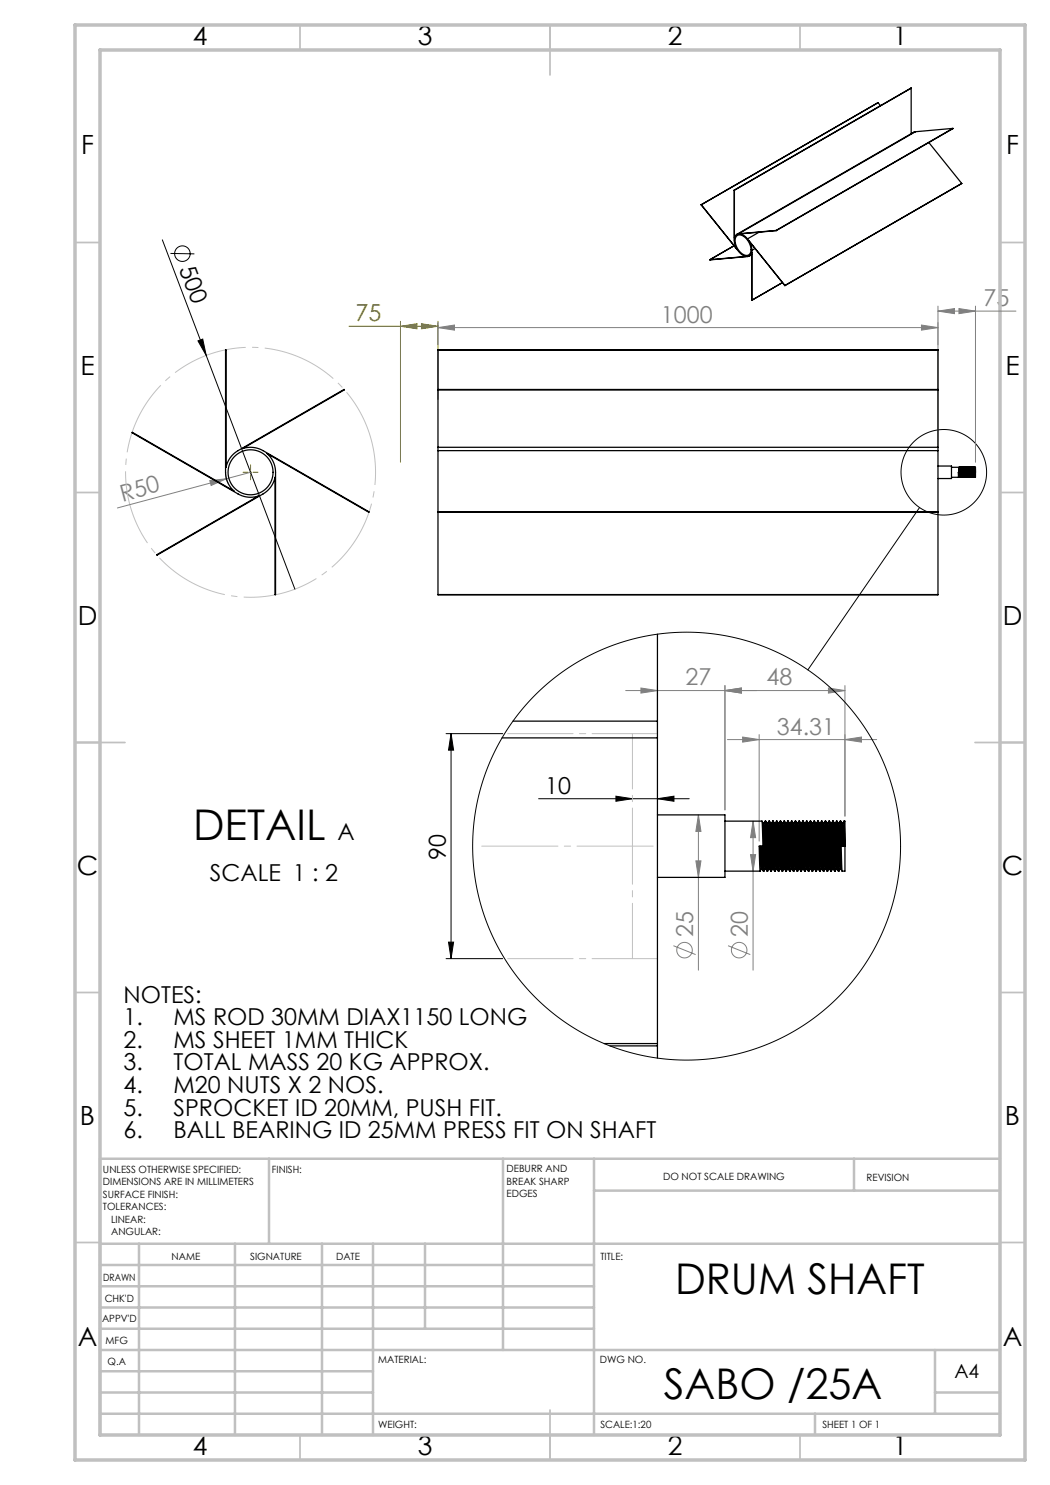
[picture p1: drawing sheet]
<svg xmlns="http://www.w3.org/2000/svg" width="210mm" height="297mm" viewBox="0 0 210 297" stroke-linecap="round" stroke-linejoin="round" font-family="sans-serif">
<g fill="none" stroke="#000" stroke-width=".2">
<path d="M32.5 48l26.5 69.8M34.1 50.7l4.8 .1M39.6 68.2l.9-.4 .7 3.3zM183.9 101.5l-22.3 32.5M89.2 146.7h11.3M90.2 146.7l.5 3.3h-1zM90.2 146.7v45M107.7 159.7h30.1M123.2 159.2l3.3 .5-3.3 .6zM131.5 159.7l3.3-.5v1.1zM89.2 191.7h11.3M89.7 188.4h1l-.5 3.3z"/>
<circle cx="36.5" cy="50.7" r="1.56"/>
<circle cx="188.8" cy="94.5" r="8.6"/>
</g>
<g fill="none" stroke="#808080" stroke-width=".2">
<path d="M87.6 65.5l3.3-.5v1zM87.6 64.5v4.5M87.6 65.5h100M184.3 65l3.3 .5-3.3 .5zM187.6 62.2l3.3-.5v1zM187.6 61.2v27.9M187.6 62.2h15.6M191.8 61.7l3.3 .5-3.3 .5zM195.1 61.2v31.3M42 96.1l3.3-.3-3.1 1.3zM45.1 94.4l.1 1.2 .4 1.1M50.1 94.5l-26.6 7.1"/>
<path d="M125.1 138.1h43.9M128.2 137.6l3.3 .5-3.3 .5zM131.5 137.1v9.5M145 138.1l3.3-.5v1zM145 137.1v24.9M165.7 137.6l3.3 .5-3.3 .5zM169 137.1v26.1M145.5 147.9h29.8M148.5 147.4l3.3 .5-3.3 .5zM151.8 146.9v21.3M169 147.9l3.3-.5v1zM139.2 172.2h1l-.5 3.3z"/>
<path d="M139.7 163l.5 3.3h-1zM139.7 163v31M150.1 170.9h1l-.5 3.3zM150.6 164.2l.5 3.3h-1zM150.6 164.2v29.8M134.7 189.1l4.4 1.8M145.6 189.1l4.5 1.8"/>
<circle cx="136.9" cy="190" r="1.56"/>
<circle cx="147.8" cy="190" r="1.56"/>
</g>
<path d="M74 87.1a25 25 0 0 0-41.8-10 25 25 0 0 0 11.4 41.5 25 25 0 0 0 30.8-30.1l-.4-1.4" fill="none" stroke="#c0c0c0" stroke-width=".2" stroke-dasharray="15.2 1.3 1.3 1.3" stroke-dashoffset="5.3" stroke-linecap="butt"/>
<path d="M69.8 65.3h17.8M80.1 65.3l3.3-.6v1.1zM80.1 64.3v28.2M84.3 64.7l3.3 .6-3.3 .5zM87.6 64.3v15.6M49.9 94.5h.5M50.1 94.2v.5" fill="none" stroke="#808000" stroke-width=".2"/>
<path d="M49.6 94.5h-1M50.1 94v-1M50.1 95v1M50.6 94.5h1" fill="none" stroke="#808000" stroke-width=".2" stroke-dasharray="15.2 1.3 1.3 1.3"/>
<path d="M131.5 169.2h-36" fill="none" stroke="#c0c0c0" stroke-width=".2" stroke-dasharray="15.2 1.3 1.3 1.3" stroke-dashoffset="-.8"/>
<path d="M131.5 146.7h-30M131.5 191.7h-30" fill="none" stroke="#c0c0c0" stroke-width=".2" stroke-dasharray="15.2 1.3 1.3 1.3" stroke-dashoffset="2.2"/>
<path d="M126.5 146.7v45" fill="none" stroke="#c0c0c0" stroke-width=".2" stroke-dasharray="15.2 1.3 1.3 1.3" stroke-dashoffset="4.2"/>
<g fill="none" stroke="#c0c0c0" stroke-width=".35">
<path d="M60 5v5M110 5v10M160 5v5M15 48.5h5M200 48.5h5M15 98.5h5M200 98.5h5M15 148.5h10M195 148.5h10M15 198.5h5M200 198.5h5M15 248.5h5"/>
<path d="M200 248.5h5M60 287v5M110 282v10M160 287v5"/>
</g>
<g fill="none" stroke="#c0c0c0" stroke-width=".5">
<path d="M53.8 231.8v17M100.6 231.8v38.2M118.8 231.8v55.2M118.8 238.1h81.2M170.8 231.8v6.3M200 231.8h-180v55.2M20 248.8h180M20 257.3h98.8M20 253h98.8M27.8 248.8v38.2M47 248.8v38.2M64.4 248.8v38.2"/>
<path d="M74.6 248.8v38.2M85 248.8v17M20 265.8h98.8M20 261.5h98.8M20 278.5h54.6M20 274.3h54.6M20 270h180M187 278.5h13M187 270v12.8M20 282.8h180M163 282.8v4.2"/>
</g>
<path d="M15 5h190v287h-190zM20 10h180v277h-180z" fill="none" stroke="#c0c0c0" stroke-width=".7"/>
<g fill="#000">
<path d="M39.6 68.2l.9-.4 .7 3.3z"/>
<path d="M90.2 146.7l.5 3.3h-1zM89.7 188.4h1l-.5 3.3z"/>
<path d="M123.2 159.2l3.3 .5-3.3 .6zM131.5 159.7l3.3-.5v1.1z"/>
</g>
<path d="M80.1 65.3l3.3-.6v1.1zM84.3 64.7l3.3 .6-3.3 .5z" fill="#808000"/>
<g fill="#808080">
<path d="M42 96.1l3.3-.3-3.1 1.3z"/>
<path d="M145 138.1l3.3-.5v1zM128.2 137.6l3.3 .5-3.3 .5zM169 147.9l3.3-.5v1zM148.5 147.4l3.3 .5-3.3 .5z"/>
<path d="M145 138.1l3.3-.5v1zM165.7 137.6l3.3 .5-3.3 .5z"/>
<path d="M139.7 163l.5 3.3h-1zM139.2 172.2h1l-.5 3.3zM150.6 164.2l.5 3.3h-1zM150.1 170.9h1l-.5 3.3z"/>
<path d="M187.6 62.2l3.3-.5v1zM191.8 61.7l3.3 .5-3.3 .5z"/>
<path d="M87.6 65.5l3.3-.5v1zM184.3 65l3.3 .5-3.3 .5z"/>
</g>
<g fill="none" stroke="#000" stroke-width=".25">
<path d="M182.2 17.6l-35.4 20.4M182.2 17.6l-35.3 20.5M182.2 17.6v9.1M146.9 38.1v9.5l.3-.6 .5-.2M146.9 38.1v10.1l.1 .7 .4 1-7.1-8.9M175.6 20.5h.1M175.6 20.5l-35.4 20.4M175.6 20.5l.5 .6M183.1 26.3l-35.7 20.6M183.1 26.3l-35.4 20.5M185.8 28.5l6.5 8.2M190.6 25.7l-35.4 20.4"/>
<path d="M190.6 25.7l-7.5 .6M192.3 36.7l-35.3 20.4M192.3 36.7h.1M140.3 41l7.6 9.4 .5 .6 .8 .3-7.2 .6M146.8 49.2l-4.8 2.7M147.4 47.2a1.71 1.71 0 0 1 2.2 1 2.12 2.12 0 0 1 .1 2.8 2.29 2.29 0 0 1-2.5-1.9l-.2-1.2zM149.5 47.8l7.5 9.3-7.2-8.9 .4 .9 .2 1M150.3 50.9l-.4 .3M150.4 50.1v10l-.1-9.7-.3 .7-.4 .2-7.6 .6M151 49.7l-.6 .4M151.8 46.4l-2.3 1.4M155.2 46.1h.1"/>
<path d="M155.2 46.1l-7.5 .7M155.2 46.1l-7.1 .7 .7 .3 .7 .7M156.5 56.5l-6.1 3.6M87.6 77.9v.1M87.6 70h100M87.6 77.9h100M87.6 70v7.9M87.6 78v11.5M87.6 78h100M187.6 77.9v.1M187.6 70v7.9M187.6 78v11.5"/>
<path d="M26.4 86.5l20.4 11.7a5 5 0 0 1-1.7-3.7l.1-24.5v23.5a5 5 0 0 1 2.4-3.4l21.3-12.2-20.4 11.8a5 5 0 0 1 4.1 .4l21.2 12.3-20.4-11.7a5 5 0 0 1 1.7 3.8v24.5l-.1-23.5a5 5 0 0 1-2.4 3.3l-21.2 12.2 20.3-11.8a5 5 0 0 1-4.1-.4zM87.6 89.5v.6M87.6 89.5h100M87.6 90.1h100M87.6 90.1v12.3M187.6 93.2h2.7v2.5h-2.7M187.6 89.5v.6M187.6 90.1v12.3M190.3 95.5h1.4M190.3 93.5h1.5M191.7 95.5v-1h.1v1M191.7 94.5v.9"/>
<path d="M191.7 95.4l.1 .1M191.7 94.5l.1 .9M191.7 95.4v.1M191.8 93.5l.1 2M191.8 93.5h.1M191.8 93.5l.1 1.9M191.8 95.5h.1M191.9 93.5v1.9M191.9 95.4l.1 .1M191.9 95.4v.1M191.9 93.5h.1M191.9 93.5l.1 2"/>
<path d="M192 93.5h.1M192 93.5v1.9M192 95.5h.1M192 93.5l.1 1.9M192 95.4l.1 .1M192 95.4v.1M192.1 93.5h-.1M192.1 93.5v2M192.1 93.5h.1M192.1 93.5l.1 2M192.1 93.5l.1 1.9M192.1 95.5h.1"/>
<path d="M192.2 93.5v1.9M192.2 95.4l.1 .1M192.2 95.4v.1M192.2 93.5h.1M192.2 93.5l.1 2M192.3 93.5h.1M192.3 93.5v1.9M192.3 95.5h.1M192.3 93.5l.1 1.9M192.3 95.4l.1 .1M192.3 95.4v.1M192.4 93.5v2"/>
<path d="M192.4 93.5h-.1M192.4 93.5h.1M192.4 93.5l.1 2M192.4 93.5l.1 1.9M192.4 95.5h.1M192.5 93.5v1.9M192.5 95.4l.1 .1M192.5 95.4v.1M192.5 93.5h.1M192.5 93.5l.1 2M192.6 93.5h.1M192.6 93.5v1.9"/>
<path d="M192.6 95.5h.1M192.6 93.5l.1 1.9M192.6 95.4l.1 .1M192.6 95.4v.1M192.7 93.5h-.1M192.7 93.5v2M192.7 93.5h.1M192.7 93.5l.1 2M192.7 93.5l.1 1.9M192.7 95.5h.1M192.8 93.5v1.9M192.8 95.4l.1 .1"/>
<path d="M192.8 95.4v.1M192.8 93.5h.1M192.8 93.5l.1 2M192.9 93.5h.1M192.9 93.5v1.9M192.9 95.5h.1M192.9 93.5l.1 1.9M192.9 95.4l.1 .1M192.9 95.4v.1M193 93.5h-.1M193 93.5v2M193 93.5h.1"/>
<path d="M193 93.5l.1 2M193 93.5l.1 1.9M193 95.5h.1M193.1 93.5v1.9M193.1 95.4l.1 .1M193.1 95.4v.1M193.1 93.5l.1 2M193.1 93.5h.1M193.2 93.5h.1M193.2 93.5v1.9M193.2 95.5h.1M193.2 93.5l.1 1.9"/>
<path d="M193.2 95.4l.1 .1M193.2 95.4v.1M193.3 93.5h-.1M193.3 93.5v2M193.3 93.5h.1M193.3 93.5l.1 2M193.3 93.5l.1 1.9M193.3 95.5h.1M193.4 93.5v1.9M193.4 95.4l.1 .1M193.4 95.4v.1M193.4 93.5h.1"/>
<path d="M193.4 93.5l.1 2M193.5 93.5h.1M193.5 93.5v1.9M193.5 95.5h.1M193.5 93.5l.1 1.9M193.5 95.4l.1 .1M193.5 95.4v.1M193.6 93.5h-.1M193.6 93.5v2M193.6 93.5h.1M193.6 93.5l.1 2M193.6 93.5l.1 1.9"/>
<path d="M193.6 95.5h.1M193.7 93.5v1.9M193.7 95.4l.1 .1M193.7 95.4v.1M193.7 93.5h.1M193.7 93.5l.1 2M193.8 93.5h.1M193.8 93.5v1.9M193.8 95.5h.1M193.8 93.5l.1 1.9M193.8 95.4l.1 .1M193.8 95.4v.1"/>
<path d="M193.9 93.5v2M193.9 93.5h-.1M193.9 93.5h.1M193.9 93.5l.1 2M193.9 93.5l.1 1.9M193.9 95.5h.1M194 93.5v1.9M194 95.4l.1 .1M194 95.4v.1M194 93.5h.1M194 93.5l.1 2M194.1 93.5h.1"/>
<path d="M194.1 93.5v1.9M194.1 95.5h.1M194.1 93.5l.1 1.9M194.1 95.4l.1 .1M194.1 95.4v.1M194.2 93.5h-.1M194.2 93.5v2M194.2 93.5h.1M194.2 93.5l.1 2M194.2 93.5l.1 1.9M194.2 95.5h.1M194.3 93.5v1.9"/>
<path d="M194.3 95.4l.1 .1M194.3 95.4v.1M194.3 93.5h.1M194.3 93.5l.1 2M194.4 93.5h.1M194.4 93.5v1.9M194.4 95.5h.1M194.4 93.5l.1 1.9M194.4 95.4l.1 .1M194.4 95.4v.1M194.5 93.5h-.1M194.5 93.5v2"/>
<path d="M194.5 93.5h.1M194.5 93.5l.1 2M194.5 93.5l.1 1.9M194.5 95.5h.1M194.6 93.5v1.9M194.6 95.4l.1 .1M194.6 95.4v.1M194.6 93.5l.1 2M194.6 93.5h.1M194.7 93.5h.1M194.7 93.5v1.9M194.7 95.5h.1"/>
<path d="M194.7 93.5l.1 1.9M194.7 95.4l.1 .1M194.7 95.4v.1M194.8 93.5h-.1M194.8 93.5v2M194.8 93.5h.1M194.8 93.5l.1 2M194.8 93.5l.1 1.9M194.8 95.5h.1M194.9 93.5v1.9M194.9 95.4l.1 .1M194.9 95.4v.1"/>
<path d="M194.9 93.5h.1M194.9 93.5l.1 2M194.9 93.5l.1 1h.1M195 93.5h.1M195 93.5v1M195.1 93.5h-.1M195.1 93.5v1M195.1 94.5v.3a.41 .41 0 0 1-.1 .7M87.6 102.4h.1M87.6 118.9h100M87.6 102.4h100M87.6 102.4v16.5"/>
<path d="M187.6 102.4h.1M187.6 102.4v16.5M131.5 126.8v17.4M100.4 147.6h31.1M102.6 144.2h28.9M131.5 144.2v3.4M131.5 147.6v61.1M131.5 163h13.5v12.5h-13.5M145 174.2h7M145 164.2h7.4M152.1 169.2l.2 4.6M152.3 173.8h.1"/>
<path d="M152.3 169.2l.1 4.6M152.4 164.2l.4 10 .2-.4M152.4 164.2l.2 .4M152.4 173.8l.3 .4-.2-5h-.7l.2 5 .3-.4M152.6 164.6h.2M152.6 164.7l.4 9.1M152.7 174.2h.1M152.8 164.6l.4 9.2M153 173.8h.2M153 164.3l.4 9.9-.2-.4M153 164.2l-.2 .4M153.1 164.2h.1"/>
<path d="M153.1 164.2l.4 10 .3-.4M153.1 164.2l.3 .4M153.4 164.6h.2M153.4 164.7l.4 9.1M153.4 174.2h.1M153.6 164.6l.3 9.2M153.8 173.8h.1M153.8 164.3l.2 3.6a31.1 31.1 0 0 0 .3 6.3M153.8 164.2l-.2 .4M153.8 164.2h.1M153.9 164.2l.4 10 .2-.4M153.9 164.2l.2 .4"/>
<path d="M153.9 173.8l.3 .4M154.1 164.6h.2M154.1 164.7l.4 9.1M154.3 164.6l.4 9.2M154.5 173.8h.2M154.5 164.3l.4 9.9-.2-.4M154.5 164.2l-.2 .4M154.6 164.2h.1M154.6 164.2l.4 10 .3-.4M154.6 164.2l.3 .4M154.9 164.6h.2M154.9 164.7l.4 9.1"/>
<path d="M154.9 174.2h.1M155.1 164.6l.3 9.2M155.3 173.8h.1M155.3 164.3l.4 9.9-.3-.4M155.3 164.2l-.2 .4M155.3 164.2h.1M155.4 164.2l.4 10 .2-.4M155.4 164.2l.2 .4M155.6 164.6h.2M155.6 164.7l.4 9.1M155.7 174.2h.1M155.8 164.6l.4 9.2"/>
<path d="M156 173.8h.2M156 164.3l.4 9.9-.2-.4M156 164.2l-.2 .4M156.1 164.2h.1M156.1 164.2l.4 10 .3-.4M156.1 164.2l.3 .4M156.4 164.6h.2M156.4 164.7l.4 9.1M156.4 174.2h.1M156.6 164.6l.3 9.2M156.8 173.8h.1M156.8 164.3l.4 9.9-.3-.4"/>
<path d="M156.8 164.2l-.2 .4M156.8 164.2h.1M156.9 164.2l.4 10 .2-.4M156.9 164.2l.2 .4M157.1 164.6h.2M157.1 164.7l.4 9.1M157.2 174.2h.1M157.3 164.6l.4 9.2M157.5 173.8h.2M157.5 164.3l.2 3.6a31 31 0 0 0 .3 6.3M157.5 164.2l-.2 .4M157.6 164.2h.1"/>
<path d="M157.6 164.2l.4 10 .3-.4M157.6 164.2l.3 .4M157.7 173.8l.2 .4M157.9 164.6h.2M157.9 164.7l.4 9.1M158.1 164.6l.3 9.2M158.3 173.8h.1M158.3 164.3l.2 3.6a31 31 0 0 0 .3 6.3M158.3 164.2l-.2 .4M158.3 164.2h.1M158.4 164.2l.4 10 .2-.4M158.4 164.2l.2 .4"/>
<path d="M158.4 173.8l.3 .4M158.6 164.6h.2M158.6 164.7l.4 9.1M158.8 164.6l.4 9.2M159 173.8h.2M159 164.3l.4 9.9-.2-.4M159 164.2l-.2 .4M159.1 164.2h.1M159.1 164.2l.4 10 .3-.4M159.1 164.2l.3 .4M159.4 164.6h.2M159.4 164.7l.4 9.1"/>
<path d="M159.4 174.2h.1M159.6 164.6l.3 9.2M159.8 173.8h.1M159.8 164.3l.4 9.9-.3-.4M159.8 164.2l-.2 .4M159.8 164.2h.1M159.9 164.2l.4 10 .2-.4M159.9 164.2l.2 .4M160.1 164.6h.2M160.1 164.7l.4 9.1M160.2 174.2h.1M160.3 164.6l.4 9.2"/>
<path d="M160.5 173.8h.2M160.5 164.3l.4 9.9-.2-.4M160.5 164.2l-.2 .4M160.6 164.2h.1M160.6 164.2l.4 10 .3-.4M160.6 164.2l.3 .4M160.9 164.6h.2M160.9 164.7l.4 9.1M160.9 174.2h.1M161.1 164.6l.3 9.2M161.3 173.8h.1M161.3 164.3l.4 9.9-.3-.4"/>
<path d="M161.3 164.2l-.2 .4M161.3 164.2h.1M161.4 164.2l.4 10 .2-.4M161.4 164.2l.2 .4M161.6 164.6h.2M161.6 164.7l.4 9.1M161.7 174.2h.1M161.8 164.6l.4 9.2M162 173.8h.2M162 164.3l.2 3.6a31 31 0 0 0 .3 6.3M162 164.2l-.2 .4M162.1 164.2h.1"/>
<path d="M162.1 164.2l.4 10 .3-.4M162.1 164.2l.3 .4M162.2 173.8l.2 .4M162.4 164.6h.2M162.4 164.7l.4 9.1M162.6 164.6l.3 9.2M162.8 173.8h.1M162.8 164.3l.4 9.9-.3-.4M162.8 164.2l-.2 .4M162.8 164.2h.1M162.9 164.2l.4 10 .2-.4M162.9 164.2l.2 .4"/>
<path d="M163.1 164.6h.2M163.1 164.7l.4 9.1M163.2 174.2h.1M163.3 164.6l.4 9.2M163.5 173.8h.2M163.5 164.2l-.2 .4M163.5 164.3l.4 9.9-.2-.4M163.6 164.2h.1M163.6 164.2l.4 10 .3-.4M163.6 164.2l.3 .4M163.9 164.6h.2M163.9 164.7l.4 9.1"/>
<path d="M163.9 174.2h.1M164.1 164.6l.3 9.2M164.3 173.8h.1M164.3 164.2l-.2 .4M164.3 164.3l.4 9.9-.3-.4M164.3 164.2h.1M164.4 164.2l.4 10 .2-.4M164.4 164.2l.2 .4M164.6 164.6h.2M164.6 164.7l.4 9.1M164.7 174.2h.1M164.8 164.6l.4 9.2"/>
<path d="M165 173.8h.2M165 164.2l-.2 .4M165 164.3l.4 9.9-.2-.4M165.1 164.2h.1M165.1 164.2l.4 10 .3-.4M165.1 164.2l.3 .4M165.4 164.6h.2M165.4 164.7l.4 9.1M165.4 174.2h.1M165.6 164.6l.3 9.2M165.8 173.8h.1M165.8 164.2l-.2 .4"/>
<path d="M165.8 164.3l.2 3.6a31 31 0 0 0 .3 6.3M165.8 164.2h.1M165.9 164.2l.4 10 .2-.4M165.9 164.2l.2 .4M165.9 173.8l.3 .4M166.1 164.6h.2M166.1 164.7l.4 9.1M166.3 164.6l.4 9.2M166.5 173.8h.2M166.5 164.2l-.2 .4M166.5 164.3l.2 3.6a31 31 0 0 0 .3 6.3M166.6 164.2h.1"/>
<path d="M166.6 164.2l.4 10 .3-.4M166.6 164.2l.3 .4M166.7 173.8l.2 .4M166.9 164.6h.2M166.9 164.7l.4 9.1M167.1 164.6l.3 9.2M167.3 173.8h.1M167.3 164.2l-.2 .4M167.3 164.3l.4 9.9-.3-.4M167.3 164.2h.1M167.4 164.2l.4 10 .2-.4M167.4 164.2l.2 .4"/>
<path d="M167.6 164.6h.2M167.6 164.7l.4 9.1M167.7 174.2h.1M167.8 164.6l.4 9.2M168 173.8h.2M168 164.2l-.2 .4M168 164.3l.4 9.9-.2-.4M168.1 164.2h.1M168.1 164.2l.2 5h.7M168.1 164.2l.3 .4M168.4 164.6h.2M168.4 164.7l.2 4.5"/>
<path d="M168.6 164.6l.2 4.6M168.8 164.2l-.2 .4M168.8 164.3l.2 4.9M168.8 164.2h.2v5M169 169.2v5h-.6M120.8 208.7h10.7M122 209.2h9.5M131.5 208.7v.5M131.5 209.2v2.4"/>
<circle cx="50.1" cy="94.5" r="4.5"/>
</g>
<circle cx="137.3" cy="169.2" r="42.8" fill="none" stroke="#000" stroke-width=".2"/>
<g font-size="8.5">
<text x="38.6" y="168">DETAIL</text>
<text x="135" y="258.8">DRUM SHAFT</text>
<text x="132.8" y="279.7">SABO /25A</text>
</g>
<g font-size="5.3">
<text x="38.5" y="9">4</text>
<text x="83.5" y="9">3</text>
<text x="133.6" y="9">2</text>
<text x="178.6" y="9">1</text>
<text x="16.2" y="30.7">F</text>
<text x="201.2" y="30.7">F</text>
<text x="16.1" y="75">E</text>
<text x="201.1" y="75">E</text>
<text x="15.5" y="125">D</text>
<text x="200.5" y="125">D</text>
<text x="15.4" y="175">C</text>
<text x="200.4" y="175">C</text>
<text x="16" y="225">B</text>
<text x="201" y="225">B</text>
<text x="15.5" y="269.2">A</text>
<text x="200.5" y="269.2">A</text>
<text x="38.5" y="291">4</text>
<text x="83.5" y="291">3</text>
<text x="133.6" y="291">2</text>
<text x="178.6" y="291">1</text>
</g>
<g font-size="4.7">
<text x="35.8" y="53.7" transform="rotate(69 35.8 53.7)">500</text>
<text x="109" y="158.7">10</text>
<text x="67.5" y="168">A</text>
<text x="89.2" y="172" transform="rotate(-90 89.2 172)">90</text>
<text x="42" y="176.2">SCALE 1 : 2</text>
<text x="24.7" y="200.5">NOTES:</text>
<text x="24.7" y="205">1.</text>
<text x="24.7" y="209.6">2.</text>
<text x="34.7" y="205">MS ROD 30MM DIAX1150 LONG</text>
<text x="34.7" y="209.6">MS SHEET 1MM THICK</text>
<text x="24.7" y="214.1">3.</text>
<text x="34.7" y="214.1">TOTAL MASS 20 KG APPROX.</text>
<text x="24.7" y="218.6">4.</text>
<text x="34.7" y="218.6">M20 NUTS X 2 NOS.</text>
<text x="24.7" y="223.2">5.</text>
<text x="24.7" y="227.7">6.</text>
<text x="34.7" y="223.2">SPROCKET ID 20MM, PUSH FIT.</text>
<text x="34.7" y="227.7">BALL BEARING ID 25MM PRESS FIT ON SHAFT</text>
</g>
<text font-size="4.7" fill="#808000" x="71.1" y="64.2">75</text>
<g font-size="4.7" fill="#808080">
<text x="132.2" y="64.5">1000</text>
<text x="196.7" y="61.2">75</text>
<text x="24.5" y="100.3" transform="rotate(-15 24.5 100.3)">R50</text>
<text x="137.1" y="137.1">27</text>
<text x="153.3" y="137.1">48</text>
<text x="155.4" y="146.9">34.31</text>
<text x="138.6" y="187.5" transform="rotate(-90 138.6 187.5)">25</text>
<text x="149.5" y="187.5" transform="rotate(-90 149.5 187.5)">20</text>
</g>
<text font-size="3.9" x="190.9" y="275.5">A4</text>
<g font-size="2">
<text x="20.6" y="234.6">UNLESS OTHERWISE SPECIFIED:</text>
<text x="20.6" y="237.1">DIMENSIONS ARE IN MILLIMETERS</text>
<text x="20.6" y="239.6">SURFACE FINISH:</text>
<text x="54.4" y="234.6">FINISH:</text>
<text x="101.3" y="234.5">DEBURR AND</text>
<text x="101.3" y="237">BREAK SHARP</text>
<text x="101.3" y="239.5">EDGES</text>
<text x="132.6" y="236">DO NOT SCALE DRAWING</text>
<text x="173.3" y="236.2">REVISION</text>
<text x="20.6" y="242.1">TOLERANCES:</text>
<text x="22.2" y="244.6">LINEAR:</text>
<text x="22.2" y="247.1">ANGULAR:</text>
<text x="34.3" y="252">NAME</text>
<text x="50" y="251.9">SIGNATURE</text>
<text x="67.2" y="251.9">DATE</text>
<text x="120.1" y="251.9">TITLE:</text>
<text x="20.6" y="256.1">DRAWN</text>
<text x="20.9" y="260.3">CHK'D</text>
<text x="20.4" y="264.4">APPV'D</text>
<text x="21.1" y="268.8">MFG</text>
<text x="21.5" y="273">Q.A</text>
<text x="75.6" y="272.5">MATERIAL:</text>
<text x="120" y="272.5">DWG NO.</text>
<text x="75.6" y="285.5">WEIGHT:</text>
<text x="120.1" y="285.6">SCALE:1:20</text>
<text x="164.5" y="285.6">SHEET 1 OF 1</text>
</g>
</svg>
